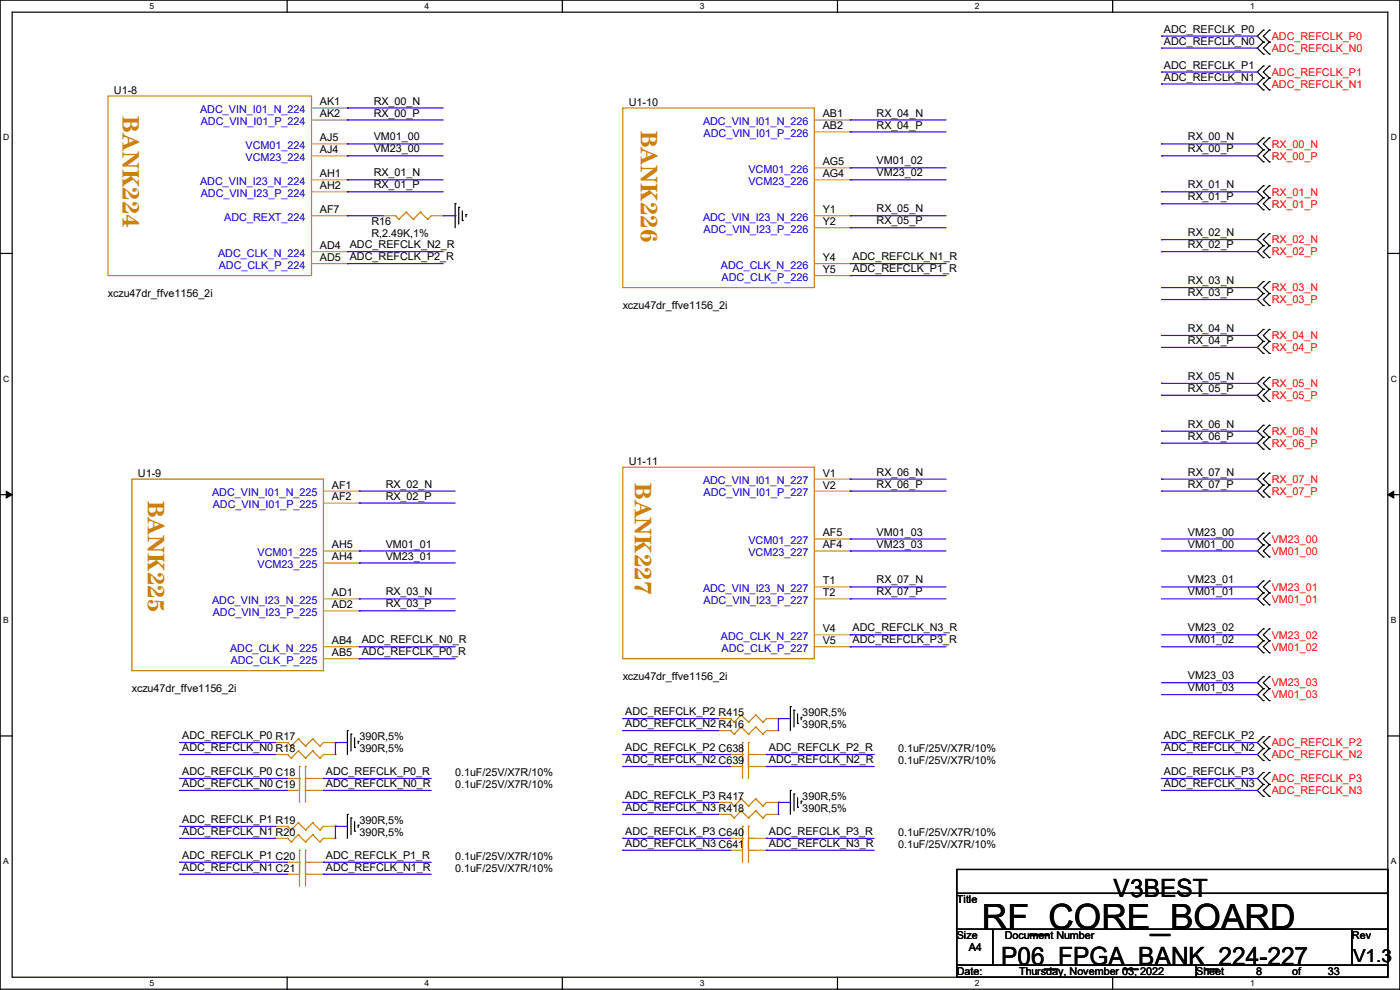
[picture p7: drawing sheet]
<svg xmlns="http://www.w3.org/2000/svg" width="297mm" height="210mm" viewBox="0 0 297 210" stroke-linecap="round" stroke-linejoin="round" font-family="sans-serif">
<path d="M0 0h297v209.8h-297zM2.6 2.6h291.8v204.7h-291.8z" fill="none" stroke="#000" stroke-width=".25"/>
<g fill="#fff">
<path d="M31.7 .3h1v2h-1z"/>
<path d="M31.7 207.6h1v1.9h-1z"/>
</g>
<path d="M60.9 0v2.6M60.9 207.3v2.5" fill="none" stroke="#000" stroke-width=".25"/>
<g fill="#fff">
<path d="M90.1 .3h1v2h-1z"/>
<path d="M90.1 207.6h1v1.9h-1z"/>
</g>
<path d="M119.3 0v2.6M119.3 207.3v2.5" fill="none" stroke="#000" stroke-width=".25"/>
<g fill="#fff">
<path d="M148.5 .3h.9v2h-.9z"/>
<path d="M148.5 207.6h.9v1.9h-.9z"/>
</g>
<path d="M177.7 0v2.6M177.7 207.3v2.5" fill="none" stroke="#000" stroke-width=".25"/>
<g fill="#fff">
<path d="M206.8 .3h1v2h-1z"/>
<path d="M206.8 207.6h1v1.9h-1z"/>
</g>
<path d="M236.1 0v2.6M236.1 207.3v2.5" fill="none" stroke="#000" stroke-width=".25"/>
<g fill="#fff">
<path d="M265.2 .3h1v2h-1z"/>
<path d="M265.2 207.6h1v1.9h-1z"/>
<path d="M.7 28.2h1.2v1.9h-1.2z"/>
<path d="M295.1 28.2h1.2v1.9h-1.2z"/>
<path d="M.7 79.3h1.2v2h-1.2z"/>
<path d="M295.1 79.3h1.2v2h-1.2z"/>
</g>
<path d="M0 53.8h2.6M294.4 53.8h2.6" fill="none" stroke="#000" stroke-width=".25"/>
<g fill="#fff">
<path d="M.7 130.5h1.2v2h-1.2z"/>
<path d="M295.1 130.5h1.1v2h-1.1z"/>
</g>
<path d="M0 104.9h2.6M294.4 104.9h2.6" fill="none" stroke="#000" stroke-width=".25"/>
<path d="M1.3 104.2l1.3 .7-1.3 .8zM294.4 104.9l1.3-.7v1.5z" fill="#000" stroke="#000" stroke-width=".21"/>
<g fill="#fff">
<path d="M.7 181.7h1.2v2h-1.2z"/>
<path d="M295.1 181.7h1.1v2h-1.1z"/>
</g>
<g fill="none" stroke="#000" stroke-width=".25">
<path d="M268 6.4h.1M268 8.9h.1M268 11.5h.1M268 14h.1M268 16.6h.1M268 19.1h.1M268 6.4l-1.3 1.3 1.3 1.2M268 8.9l-1.3 1.3 1.3 1.3M268 14l-1.3 1.3 1.3 1.3M268 16.6l-1.3 1.2 1.3 1.3M269.3 8.9h.1M269.3 6.4h.1"/>
<path d="M269.3 11.5h.1M269.3 16.6h.1M269.3 14h.1M269.3 19.1h.1M269.3 6.4l-1.3 1.3 1.3 1.2M269.3 8.9l-1.3 1.3 1.3 1.3M269.3 14l-1.3 1.3 1.3 1.3M269.3 16.6l-1.3 1.2 1.3 1.3M268 29.3h.1M268 31.8h.1M268 34.3h.1M268 39.4h.1"/>
<path d="M268 29.3l-1.3 1.2 1.3 1.3M268 31.8l-1.3 1.3 1.3 1.2M268 39.4l-1.3 1.3 1.3 1.3M269.3 31.8h.1M269.3 29.3h.1M269.3 34.3h.1M269.3 39.4h.1M269.3 29.3l-1.3 1.2 1.3 1.3M269.3 31.8l-1.3 1.3 1.3 1.2M269.3 39.4l-1.3 1.3 1.3 1.3M96.6 43.2h.1M96.6 43.2v5.1"/>
<path d="M97.3 44h.1M97.3 44v3.5M98.1 46.8h.1M98.1 44.7v2.1M98.8 45.5h.1M98.8 45.5v.5M268 42h.1M268 44.5h.1M268 49.6h.1M268 52.1h.1M268 54.7h.1M268 59.7h.1"/>
<path d="M268 42l-1.3 1.2 1.3 1.3M268 49.6l-1.3 1.2 1.3 1.3M268 52.1l-1.3 1.3 1.3 1.3M268 59.7l-1.3 1.3 1.3 1.3M269.3 42h.1M269.3 44.5h.1M269.3 52.1h.1M269.3 49.6h.1M269.3 54.7h.1M269.3 59.7h.1M269.3 42l-1.3 1.2 1.3 1.3M269.3 49.6l-1.3 1.2 1.3 1.3"/>
<path d="M269.3 52.1l-1.3 1.3 1.3 1.3M269.3 59.7l-1.3 1.3 1.3 1.3M268 62.3h.1M268 64.8h.1M268 69.9h.1M268 72.4h.1M268 75h.1M268 62.3l-1.3 1.2 1.3 1.3M268 69.9l-1.3 1.3 1.3 1.2M268 72.4l-1.3 1.3 1.3 1.3M269.3 62.3h.1M269.3 64.8h.1"/>
<path d="M269.3 72.4h.1M269.3 69.9h.1M269.3 75h.1M269.3 62.3l-1.3 1.2 1.3 1.3M269.3 69.9l-1.3 1.3 1.3 1.2M269.3 72.4l-1.3 1.3 1.3 1.3M268 80.1h.1M268 82.6h.1M268 85.1h.1M268 90.2h.1M268 92.8h.1M268 95.3h.1"/>
<path d="M268 80.1l-1.3 1.2 1.3 1.3M268 82.6l-1.3 1.3 1.3 1.2M268 90.2l-1.3 1.3 1.3 1.3M268 92.8l-1.3 1.2 1.3 1.3M269.3 82.6h.1M269.3 80.1h.1M269.3 85.1h.1M269.3 92.8h.1M269.3 90.2h.1M269.3 95.3h.1M269.3 80.1l-1.3 1.2 1.3 1.3M269.3 82.6l-1.3 1.3 1.3 1.2"/>
<path d="M269.3 90.2l-1.3 1.3 1.3 1.3M269.3 92.8l-1.3 1.2 1.3 1.3M268 100.4h.1M268 102.9h.1M268 105.5h.1M268 113.1h.1M268 115.6h.1M268 118.2h.1M268 100.4l-1.3 1.2 1.3 1.3M268 102.9l-1.3 1.3 1.3 1.3M268 113.1l-1.3 1.2 1.3 1.3M268 115.6l-1.3 1.3 1.3 1.3"/>
<path d="M269.3 102.9h.1M269.3 100.4h.1M269.3 105.5h.1M269.3 115.6h.1M269.3 113.1h.1M269.3 118.2h.1M269.3 100.4l-1.3 1.2 1.3 1.3M269.3 102.9l-1.3 1.3 1.3 1.3M269.3 113.1l-1.3 1.2 1.3 1.3M269.3 115.6l-1.3 1.3 1.3 1.3M268 123.2h.1M268 125.8h.1"/>
<path d="M268 128.3h.1M268 133.4h.1M268 135.9h.1M268 138.5h.1M268 123.2l-1.3 1.3 1.3 1.3M268 125.8l-1.3 1.2 1.3 1.3M268 133.4l-1.3 1.3 1.3 1.2M268 135.9l-1.3 1.3 1.3 1.3M269.3 125.8h.1M269.3 123.2h.1M269.3 128.3h.1M269.3 135.9h.1"/>
<path d="M269.3 133.4h.1M269.3 138.5h.1M269.3 123.2l-1.3 1.3 1.3 1.3M269.3 125.8l-1.3 1.2 1.3 1.3M269.3 133.4l-1.3 1.3 1.3 1.2M269.3 135.9l-1.3 1.3 1.3 1.3M0 156.1h2.6M73.7 155h.1M73.7 155v5.1M74.5 155.7h.1M74.5 155.7v3.6M75.2 158.5h.1"/>
<path d="M75.2 156.5v2M76 157.3h.1M76 157.3v.5M167.7 149.9h.1M167.7 149.9v5.1M168.4 150.7h.1M168.4 150.7v3.5M169.2 153.5h.1M169.2 151.4v2.1M170 152.2h.1M170 152.2v.5M268 143.6h.1"/>
<path d="M268 146.1h.1M268 148.6h.1M268 156.3h.1M268 158.8h.1M268 143.6l-1.3 1.2 1.3 1.3M268 146.1l-1.3 1.3 1.3 1.2M268 156.3l-1.3 1.2 1.3 1.3M268 158.8l-1.3 1.3 1.3 1.2M269.3 146.1h.1M269.3 143.6h.1M269.3 148.6h.1M269.3 158.8h.1"/>
<path d="M269.3 156.3h.1M269.3 143.6l-1.3 1.2 1.3 1.3M269.3 146.1l-1.3 1.3 1.3 1.2M269.3 156.3l-1.3 1.2 1.3 1.3M269.3 158.8l-1.3 1.3 1.3 1.2M294.4 156.1h2.6M73.7 172.8h.1M73.7 172.8v5M74.5 173.5h.1M74.5 173.5v3.6M75.2 176.3h.1M75.2 174.3v2"/>
<path d="M76 175h.1M76 175v.6M167.7 167.7h.1M167.7 167.7v5.1M168.4 168.4h.1M168.4 168.4v3.6M169.2 171.2h.1M169.2 169.2v2M170 170h.1M170 170v.5M268 161.3h.1M268 163.9h.1"/>
<path d="M268 166.4h.1M268 169h.1M268 163.9l-1.3 1.2 1.3 1.3M268 166.4l-1.3 1.3 1.3 1.3M269.3 161.3h.1M269.3 166.4h.1M269.3 163.9h.1M269.3 169h.1M269.3 163.9l-1.3 1.2 1.3 1.3M269.3 166.4l-1.3 1.3 1.3 1.3M203 184.4h91.4v5.1h-91.4zM203 189.5h91.4v7.6h-91.4z"/>
<path d="M203 197.1h7.6v7.7h-7.6zM210.6 197.1h76.2v7.7h-76.2zM286.8 197.1h7.6v7.7h-7.6zM203 204.8h50.8v2.5h-50.8zM253.8 204.8h40.6v2.5h-40.6z"/>
</g>
<g fill="none" stroke="#cc8006" stroke-width=".25">
<path d="M22.9 20.4h43.2v38.1h-43.2zM132.1 22.9h40.7v38.1h-40.7zM83.9 45.8h.1M83.9 45.8l.7 .7M84.6 46.5h.1M86.1 45h.1M86.1 45l1.6 1.5M86.1 45l-1.5 1.5M87.7 46.5h.1M89.2 45h.1M89.2 45l1.5 1.5M89.2 45l-1.5 1.5"/>
<path d="M90.7 46.5h.1M91.5 45.8l-.8 .7M132.1 99.1h40.7v40.6h-40.7zM28 101.6h40.6v40.7h-40.6zM61 157.5h.1M61 157.5l.8 .8M61.8 158.3h.1M63.3 156.8h.1M63.3 159.3h.1M63.3 156.8l1.5 1.5M63.3 156.8l-1.5 1.5M63.3 159.3l1.5 1.5"/>
<path d="M63.3 159.3l-1.5 1.5M64.8 158.3h.1M66.3 156.8h.1M66.3 159.3h.1M66.3 156.8l1.6 1.5M66.3 156.8l-1.5 1.5M66.3 159.3l1.6 1.5M66.3 159.3l-1.5 1.5M67.9 158.3h.1M68.6 157.5l-.7 .8M155 155h.1M155 152.4h.1"/>
<path d="M155 155l.7 .7M155 152.4l.7 .8M155.7 155.7h.1M155.7 153.2h.1M157.3 154.2h.1M157.3 151.7h.1M157.3 154.2l1.5 1.5M157.3 154.2l-1.6 1.5M157.3 151.7l1.5 1.5M157.3 151.7l-1.6 1.5M157.5 157.5h.1M157.5 157.5v7.6"/>
<path d="M158.8 155.7h.1M158.8 157.5h.1M158.8 153.2h.1M158.8 157.5v7.6M160.3 154.2h.1M160.3 151.7h.1M160.3 154.2l1.5 1.5M160.3 154.2l-1.5 1.5M160.3 151.7l1.5 1.5M160.3 151.7l-1.5 1.5M161.8 155.7h.1M161.8 153.2h.1"/>
<path d="M162.6 155l-.8 .7M162.6 152.4l-.8 .8M61 175.3h.1M61 160.1h.1M61 177.8h.1M61 175.3l.8 .8M61 160.1l.8 .7M61 177.8l.8 .8M61.8 176.1h.1M61.8 160.8h.1M61.8 178.6h.1M63.3 174.5h.1"/>
<path d="M63.3 177.1h.1M63.3 174.5l1.5 1.6M63.3 174.5l-1.5 1.6M63.3 177.1l1.5 1.5M63.3 177.1l-1.5 1.5M63.5 162.6h.1M63.5 165.1h.1M63.5 162.6v7.6M64.8 162.6h.1M64.8 165.1h.1M64.8 167.7h.1M64.8 176.1h.1"/>
<path d="M64.8 160.8h.1M64.8 178.6h.1M64.8 162.6v7.6M64.8 165.1h1.3M64.8 167.7h1.3M66.3 174.5h.1M66.3 177.1h.1M66.3 174.5l1.6 1.6M66.3 174.5l-1.5 1.6M66.3 177.1l1.6 1.5M66.3 177.1l-1.5 1.5M67.9 176.1h.1"/>
<path d="M67.9 160.8h.1M67.9 178.6h.1M68.6 175.3l-.7 .8M68.6 160.1l-.7 .7M68.6 177.8l-.7 .8M155 170.2h.1M155 172.8h.1M155 170.2l.7 .8M155 172.8l.7 .7M155.7 171h.1M155.7 173.5h.1M157.3 169.5h.1"/>
<path d="M157.3 172h.1M157.3 169.5l1.5 1.5M157.3 169.5l-1.6 1.5M157.3 172l1.5 1.5M157.3 172l-1.6 1.5M157.5 175.3h.1M157.5 160.1h.1M157.5 177.8h.1M157.5 175.3v7.6M158.8 171h.1M158.8 173.5h.1M158.8 160.1h.1"/>
<path d="M158.8 175.3h.1M158.8 177.8h.1M158.8 162.6h.1M158.8 175.3v7.6M158.8 160.1h1.3M158.8 177.8h1.3M158.8 162.6h1.3M160.3 169.5h.1M160.3 172h.1M160.3 169.5l1.5 1.5M160.3 169.5l-1.5 1.5M160.3 172l1.5 1.5"/>
<path d="M160.3 172l-1.5 1.5M161.8 171h.1M161.8 173.5h.1M162.6 170.2l-.8 .8M162.6 172.8l-.8 .7M63.5 180.4h.1M63.5 182.9h.1M63.5 180.4v7.6M64.8 180.4h.1M64.8 182.9h.1M64.8 185.5h.1M64.8 180.4v7.6"/>
<path d="M64.8 182.9h1.3M64.8 185.5h1.3M158.8 180.4h.1M158.8 180.4h1.3"/>
</g>
<g fill="none" stroke="#a84" stroke-width=".25">
<path d="M66.1 30.5h7.6M66.1 33.1h7.6M66.1 22.9h7.6M66.1 25.4h7.6M66.1 38.1h7.6M73.7 30.5h.1M73.7 33.1h.1M73.7 22.9h.1M73.7 25.4h.1M73.7 38.1h.1M172.8 25.4h7.6M172.8 38.1h7.6"/>
<path d="M172.8 35.6h7.6M172.8 28h7.6M180.4 35.6h.1M180.4 38.1h.1M180.4 25.4h.1M180.4 28h.1M66.1 53.4h7.6M66.1 55.9h7.6M66.1 45.8h7.6M66.1 40.7h7.6M73.7 53.4h.1M73.7 55.9h.1"/>
<path d="M73.7 45.8h.1M73.7 40.7h.1M81.3 45.8h.1M81.3 45.8h2.6M91.5 45.8h2.5M94 45.8h.1M172.8 55.9h7.6M172.8 45.8h7.6M172.8 58.5h7.6M172.8 48.3h7.6M180.4 55.9h.1M180.4 58.5h.1"/>
<path d="M180.4 45.8h.1M180.4 48.3h.1M68.6 116.9h7.6M68.6 104.2h7.6M68.6 119.4h7.6M68.6 106.7h7.6M76.2 116.9h.1M76.2 119.4h.1M76.2 104.2h.1M76.2 106.7h.1M172.8 114.3h7.6M172.8 116.9h7.6"/>
<path d="M172.8 101.6h7.6M172.8 104.2h7.6M180.4 114.3h.1M180.4 116.9h.1M180.4 101.6h.1M180.4 104.2h.1M68.6 137.2h7.6M68.6 127h7.6M68.6 139.7h7.6M68.6 129.6h7.6M76.2 137.2h.1M76.2 139.7h.1"/>
<path d="M76.2 127h.1M76.2 129.6h.1M172.8 134.7h7.6M172.8 137.2h7.6M172.8 124.5h7.6M172.8 127h7.6M180.4 134.7h.1M180.4 137.2h.1M180.4 124.5h.1M180.4 127h.1M58.5 157.5h.1M58.5 157.5h2.5"/>
<path d="M68.6 157.5h2.6M71.2 157.5h.1M152.4 155h.1M152.4 152.4h.1M152.4 155h2.6M152.4 152.4h2.6M162.6 155h2.5M162.6 152.4h2.5M165.1 155h.1M165.1 152.4h.1M58.5 175.3h.1M58.5 160.1h.1"/>
<path d="M58.5 177.8h.1M58.5 160.1h2.5M58.5 177.8h2.5M58.5 175.3h2.5M61 165.1h.1M61 167.7h.1M61 165.1h2.5M61 167.7h2.5M66.1 165.1h2.5M66.1 167.7h2.5M68.6 165.1h.1M68.6 167.7h.1"/>
<path d="M68.6 160.1h2.6M68.6 177.8h2.6M68.6 175.3h2.6M71.2 175.3h.1M71.2 160.1h.1M71.2 177.8h.1M152.4 170.2h.1M152.4 172.8h.1M152.4 170.2h2.6M152.4 172.8h2.6M155 160.1h.1M155 177.8h.1"/>
<path d="M155 162.6h.1M155 160.1h2.5M155 177.8h2.5M155 162.6h2.5M160.1 160.1h2.5M160.1 177.8h2.5M160.1 162.6h2.5M162.6 160.1h.1M162.6 177.8h.1M162.6 162.6h.1M162.6 170.2h2.5M162.6 172.8h2.5"/>
<path d="M165.1 170.2h.1M165.1 172.8h.1M61 182.9h.1M61 185.5h.1M61 182.9h2.5M61 185.5h2.5M66.1 182.9h2.5M66.1 185.5h2.5M68.6 182.9h.1M68.6 185.5h.1M155 180.4h.1M155 180.4h2.5"/>
<path d="M160.1 180.4h2.5M162.6 180.4h.1"/>
</g>
<g fill="none" stroke="#4200ff" stroke-width=".25">
<path d="M246.4 7.7h.1M246.4 10.2h.1M246.4 15.3h.1M246.4 17.8h.1M246.4 7.7h20.3M246.4 10.2h20.3M246.4 15.3h20.3M246.4 17.8h20.3M73.7 22.9h.1M73.7 25.4h.1M73.7 38.1h.1M73.7 30.5h.1"/>
<path d="M73.7 33.1h.1M73.7 22.9h20.3M73.7 25.4h20.3M73.7 30.5h20.3M73.7 33.1h20.3M73.7 38.1h20.3M180.4 25.4h.1M180.4 28h.1M180.4 35.6h.1M180.4 38.1h.1M180.4 25.4h20.3M180.4 28h20.3"/>
<path d="M180.4 38.1h20.3M180.4 35.6h20.3M246.4 30.5h.1M246.4 33.1h.1M246.4 30.5h20.3M246.4 33.1h20.3M73.7 45.8h.1M73.7 40.7h.1M73.7 55.9h.1M73.7 53.4h.1M73.7 45.8h7.6M73.7 55.9h20.3"/>
<path d="M73.7 40.7h20.3M73.7 53.4h20.3M94 45.8h2.6M96.6 45.8h.1M180.4 45.8h.1M180.4 48.3h.1M180.4 55.9h.1M180.4 58.5h.1M180.4 45.8h20.3M180.4 48.3h20.3M180.4 55.9h20.3M180.4 58.5h20.3"/>
<path d="M246.4 40.7h.1M246.4 43.2h.1M246.4 50.8h.1M246.4 53.4h.1M246.4 40.7h20.3M246.4 43.2h20.3M246.4 50.8h20.3M246.4 53.4h20.3M246.4 61h.1M246.4 63.5h.1M246.4 71.2h.1M246.4 73.7h.1"/>
<path d="M246.4 61h20.3M246.4 63.5h20.3M246.4 71.2h20.3M246.4 73.7h20.3M246.4 81.3h.1M246.4 83.9h.1M246.4 91.5h.1M246.4 94h.1M246.4 81.3h20.3M246.4 83.9h20.3M246.4 91.5h20.3M246.4 94h20.3"/>
<path d="M76.2 104.2h.1M76.2 106.7h.1M76.2 116.9h.1M76.2 119.4h.1M76.2 104.2h20.4M76.2 106.7h20.4M76.2 116.9h20.4M76.2 119.4h20.4M180.4 101.6h.1M180.4 104.2h.1M180.4 114.3h.1M180.4 116.9h.1"/>
<path d="M180.4 104.2h20.3M180.4 101.6h20.3M180.4 116.9h20.3M180.4 114.3h20.3M246.4 101.6h.1M246.4 104.2h.1M246.4 104.2h20.3M246.4 101.6h20.3M246.4 116.9h20.3M246.4 114.3h20.3M266.7 114.3h.1M266.7 116.9h.1"/>
<path d="M76.2 127h.1M76.2 129.6h.1M76.2 137.2h.1M76.2 139.7h.1M76.2 127h20.4M76.2 129.6h20.4M76.2 137.2h20.4M76.2 139.7h20.4M180.4 124.5h.1M180.4 127h.1M180.4 134.7h.1M180.4 137.2h.1"/>
<path d="M180.4 127h20.3M180.4 124.5h20.3M180.4 137.2h20.3M180.4 134.7h20.3M246.4 127h20.3M246.4 124.5h20.3M246.4 137.2h20.3M246.4 134.7h20.3M266.7 124.5h.1M266.7 127h.1M266.7 134.7h.1M266.7 137.2h.1"/>
<path d="M38.1 157.5h.1M38.1 157.5h20.4M71.2 157.5h.1M71.2 157.5h2.5M71.2 157.5v2.6M132.1 152.4h.1M132.1 155h.1M132.1 152.4h20.3M132.1 155h20.3M165.1 152.4h.1M165.1 152.4h2.6M165.1 152.4v2.6"/>
<path d="M246.4 157.5h.1M246.4 157.5h20.3M246.4 144.8h20.3M246.4 147.4h20.3M266.7 144.8h.1M266.7 147.4h.1M38.1 160.1h.1M38.1 165.1h.1M38.1 167.7h.1M38.1 175.3h.1M38.1 177.8h.1M38.1 160.1h20.4"/>
<path d="M38.1 165.1h22.9M38.1 167.7h22.9M38.1 175.3h20.4M38.1 177.8h20.4M68.6 165.1h.1M68.6 167.7h.1M68.6 165.1h22.9M68.6 167.7h22.9M71.2 175.3h.1M71.2 175.3v2.5M71.2 175.3h2.5M132.1 160.1h.1"/>
<path d="M132.1 162.6h.1M132.1 170.2h.1M132.1 172.8h.1M132.1 177.8h.1M132.1 160.1h22.9M132.1 177.8h22.9M132.1 162.6h22.9M132.1 170.2h20.3M132.1 172.8h20.3M162.6 160.1h.1M162.6 162.6h.1M162.6 177.8h.1"/>
<path d="M162.6 160.1h22.9M162.6 177.8h22.9M162.6 162.6h22.9M165.1 170.2h.1M165.1 170.2v2.6M165.1 170.2h2.6M246.4 160.1h.1M246.4 165.1h.1M246.4 167.7h.1M246.4 160.1h20.3M246.4 165.1h20.3M246.4 167.7h20.3"/>
<path d="M38.1 182.9h.1M38.1 185.5h.1M38.1 182.9h22.9M38.1 185.5h22.9M68.6 182.9h.1M68.6 185.5h.1M68.6 182.9h22.9M68.6 185.5h22.9M132.1 180.4h.1M132.1 180.4h22.9M162.6 180.4h.1M162.6 180.4h22.9"/>
</g>
<text font-size="7.4" x="208.3" y="197.1">RF_CORE_BOARD</text>
<g font-size="5.3">
<text x="236.3" y="190.2">V3BEST</text>
<text x="212.4" y="204.7">P06_FPGA_BANK_224-227</text>
</g>
<g font-size="5.1" fill="#cc8006">
<text x="26" y="24.7" transform="rotate(90 26 24.7)">BANK224</text>
<text x="136" y="27.7" transform="rotate(90 136 27.7)">BANK226</text>
<text x="31.3" y="106.2" transform="rotate(90 31.3 106.2)">BANK225</text>
<text x="134.7" y="102.4" transform="rotate(90 134.7 102.4)">BANK227</text>
</g>
<text font-size="3.8" x="287.1" y="204.1">V1.3</text>
<g font-size="2.3">
<text x="246.9" y="6.9">ADC_REFCLK_P0</text>
<text x="246.9" y="9.5">ADC_REFCLK_N0</text>
<text x="246.9" y="14.6">ADC_REFCLK_P1</text>
<text x="246.9" y="17.1">ADC_REFCLK_N1</text>
<text x="24.2" y="19.9">U1-8</text>
<text x="67.9" y="22.4">AK1</text>
<text x="79.3" y="22.2">RX_00_N</text>
<text x="133.4" y="22.4">U1-10</text>
<text x="67.9" y="30">AJ5</text>
<text x="67.9" y="24.9">AK2</text>
<text x="79.3" y="24.7">RX_00_P</text>
<text x="79.3" y="29.8">VM01_00</text>
<text x="174.5" y="24.9">AB1</text>
<text x="174.5" y="27.4">AB2</text>
<text x="186" y="24.7">RX_04_N</text>
<text x="186" y="27.3">RX_04_P</text>
<text x="252" y="29.8">RX_00_N</text>
<text x="67.9" y="32.5">AJ4</text>
<text x="79.3" y="32.3">VM23_00</text>
<text x="174.5" y="35.1">AG5</text>
<text x="186" y="34.9">VM01_02</text>
<text x="252" y="32.3">RX_00_P</text>
<text x="67.9" y="37.6">AH1</text>
<text x="67.9" y="40.1">AH2</text>
<text x="79.3" y="37.4">RX_01_N</text>
<text x="79.3" y="40">RX_01_P</text>
<text x="174.5" y="37.6">AG4</text>
<text x="186" y="37.4">VM23_02</text>
<text x="252" y="40">RX_01_N</text>
<text x="67.9" y="45.2">AF7</text>
<text x="78.8" y="47.8">R16</text>
<text x="174.5" y="45.2">Y1</text>
<text x="174.5" y="47.8">Y2</text>
<text x="186" y="45">RX_05_N</text>
<text x="186" y="47.6">RX_05_P</text>
<text x="252" y="42.5">RX_01_P</text>
<text x="67.9" y="52.8">AD4</text>
<text x="74.2" y="52.7">ADC_REFCLK_N2_R</text>
<text x="78.8" y="50.4">R,2.49K,1%</text>
<text x="252" y="50.1">RX_02_N</text>
<text x="252" y="52.7">RX_02_P</text>
<text x="67.9" y="55.4">AD5</text>
<text x="74.2" y="55.2">ADC_REFCLK_P2_R</text>
<text x="174.5" y="55.4">Y4</text>
<text x="174.5" y="57.9">Y5</text>
<text x="180.9" y="55.2">ADC_REFCLK_N1_R</text>
<text x="180.9" y="57.7">ADC_REFCLK_P1_R</text>
<text x="22.9" y="63.1">xczu47dr_ffve1156_2i</text>
<text x="132.1" y="65.6">xczu47dr_ffve1156_2i</text>
<text x="252" y="60.3">RX_03_N</text>
<text x="252" y="62.8">RX_03_P</text>
<text x="252" y="70.4">RX_04_N</text>
<text x="252" y="73">RX_04_P</text>
<text x="252" y="80.6">RX_05_N</text>
<text x="252" y="83.1">RX_05_P</text>
<text x="252" y="90.8">RX_06_N</text>
<text x="252" y="93.3">RX_06_P</text>
<text x="29.3" y="101.2">U1-9</text>
<text x="133.4" y="98.6">U1-11</text>
<text x="174.5" y="101.1">V1</text>
<text x="186" y="100.9">RX_06_N</text>
<text x="252" y="100.9">RX_07_N</text>
<text x="70.4" y="103.6">AF1</text>
<text x="70.4" y="106.2">AF2</text>
<text x="81.8" y="103.5">RX_02_N</text>
<text x="81.8" y="106">RX_02_P</text>
<text x="174.5" y="103.6">V2</text>
<text x="186" y="103.5">RX_06_P</text>
<text x="252" y="103.5">RX_07_P</text>
<text x="174.5" y="113.8">AF5</text>
<text x="186" y="113.6">VM01_03</text>
<text x="252" y="113.6">VM23_00</text>
<text x="70.4" y="116.3">AH5</text>
<text x="70.4" y="118.9">AH4</text>
<text x="81.8" y="116.2">VM01_01</text>
<text x="81.8" y="118.7">VM23_01</text>
<text x="174.5" y="116.3">AF4</text>
<text x="186" y="116.2">VM23_03</text>
<text x="252" y="116.2">VM01_00</text>
<text x="174.5" y="124">T1</text>
<text x="186" y="123.8">RX_07_N</text>
<text x="252" y="123.8">VM23_01</text>
<text x="70.4" y="126.5">AD1</text>
<text x="70.4" y="129">AD2</text>
<text x="81.8" y="126.3">RX_03_N</text>
<text x="81.8" y="128.9">RX_03_P</text>
<text x="174.5" y="126.5">T2</text>
<text x="186" y="126.3">RX_07_P</text>
<text x="252" y="126.3">VM01_01</text>
<text x="70.4" y="136.7">AB4</text>
<text x="76.8" y="136.5">ADC_REFCLK_N0_R</text>
<text x="174.5" y="134.1">V4</text>
<text x="174.5" y="136.7">V5</text>
<text x="180.9" y="133.9">ADC_REFCLK_N3_R</text>
<text x="180.9" y="136.5">ADC_REFCLK_P3_R</text>
<text x="252" y="133.9">VM23_02</text>
<text x="252" y="136.5">VM01_02</text>
<text x="70.4" y="139.2">AB5</text>
<text x="76.8" y="139">ADC_REFCLK_P0_R</text>
<text x="28" y="146.9">xczu47dr_ffve1156_2i</text>
<text x="132.1" y="144.4">xczu47dr_ffve1156_2i</text>
<text x="252" y="144.1">VM23_03</text>
<text x="252" y="146.6">VM01_03</text>
<text x="132.6" y="151.7">ADC_REFCLK_P2 R415</text>
<text x="132.6" y="154.3">ADC_REFCLK_N2 R416</text>
<text x="170.2" y="154.5">390R,5%</text>
<text x="170.2" y="152">390R,5%</text>
<text x="38.7" y="156.8">ADC_REFCLK_P0 R17</text>
<text x="38.7" y="159.3">ADC_REFCLK_N0 R18</text>
<text x="76.2" y="157.1">390R,5%</text>
<text x="76.2" y="159.6">390R,5%</text>
<text x="132.6" y="159.3">ADC_REFCLK_P2 C638</text>
<text x="132.6" y="161.9">ADC_REFCLK_N2 C639</text>
<text x="163.1" y="159.3">ADC_REFCLK_P2_R</text>
<text x="163.1" y="161.9">ADC_REFCLK_N2_R</text>
<text x="190.5" y="159.6">0.1uF/25V/X7R/10%</text>
<text x="246.9" y="156.8">ADC_REFCLK_P2</text>
<text x="246.9" y="159.3">ADC_REFCLK_N2</text>
<text x="38.7" y="164.4">ADC_REFCLK_P0 C18</text>
<text x="38.7" y="167">ADC_REFCLK_N0 C19</text>
<text x="69.1" y="164.4">ADC_REFCLK_P0_R</text>
<text x="69.1" y="167">ADC_REFCLK_N0_R</text>
<text x="96.6" y="164.7">0.1uF/25V/X7R/10%</text>
<text x="96.6" y="167.2">0.1uF/25V/X7R/10%</text>
<text x="190.5" y="162.1">0.1uF/25V/X7R/10%</text>
<text x="246.9" y="164.4">ADC_REFCLK_P3</text>
<text x="246.9" y="167">ADC_REFCLK_N3</text>
<text x="132.6" y="169.5">ADC_REFCLK_P3 R417</text>
<text x="132.6" y="172">ADC_REFCLK_N3 R418</text>
<text x="170.2" y="169.8">390R,5%</text>
<text x="170.2" y="172.3">390R,5%</text>
<text x="38.7" y="174.6">ADC_REFCLK_P1 R19</text>
<text x="38.7" y="177.1">ADC_REFCLK_N1 R20</text>
<text x="76.2" y="174.8">390R,5%</text>
<text x="76.2" y="177.4">390R,5%</text>
<text x="132.6" y="177.1">ADC_REFCLK_P3 C640</text>
<text x="132.6" y="179.7">ADC_REFCLK_N3 C641</text>
<text x="163.1" y="177.1">ADC_REFCLK_P3_R</text>
<text x="163.1" y="179.7">ADC_REFCLK_N3_R</text>
<text x="190.5" y="177.4">0.1uF/25V/X7R/10%</text>
<text x="190.5" y="179.9">0.1uF/25V/X7R/10%</text>
<text x="38.7" y="182.2">ADC_REFCLK_P1 C20</text>
<text x="38.7" y="184.7">ADC_REFCLK_N1 C21</text>
<text x="69.1" y="182.2">ADC_REFCLK_P1_R</text>
<text x="69.1" y="184.7">ADC_REFCLK_N1_R</text>
<text x="96.6" y="182.5">0.1uF/25V/X7R/10%</text>
<text x="96.6" y="185">0.1uF/25V/X7R/10%</text>
<text x="203" y="191.6">Title</text>
<text x="203" y="199.2">Size</text>
<text x="205.5" y="201.8">A4</text>
<text x="213.1" y="199.2">Document Number</text>
<text x="286.8" y="199.2">Rev</text>
<text x="203" y="206.8">Date:</text>
<text x="216.2" y="206.8">Thursday, November 03, 2022</text>
<text x="253.8" y="206.8">Sheet</text>
<text x="266.5" y="206.8">8</text>
<text x="274.1" y="206.8">of</text>
<text x="281.7" y="206.8">33</text>
</g>
<g font-size="2.3" fill="#f00">
<text x="269.8" y="8.5">ADC_REFCLK_P0</text>
<text x="269.8" y="11">ADC_REFCLK_N0</text>
<text x="269.8" y="16.1">ADC_REFCLK_P1</text>
<text x="269.8" y="18.6">ADC_REFCLK_N1</text>
<text x="269.8" y="31.3">RX_00_N</text>
<text x="269.8" y="33.9">RX_00_P</text>
<text x="269.8" y="41.5">RX_01_N</text>
<text x="269.8" y="44">RX_01_P</text>
<text x="269.8" y="51.6">RX_02_N</text>
<text x="269.8" y="54.2">RX_02_P</text>
<text x="269.8" y="61.8">RX_03_N</text>
<text x="269.8" y="64.3">RX_03_P</text>
<text x="269.8" y="72">RX_04_N</text>
<text x="269.8" y="74.5">RX_04_P</text>
<text x="269.8" y="82.1">RX_05_N</text>
<text x="269.8" y="84.7">RX_05_P</text>
<text x="269.8" y="92.3">RX_06_N</text>
<text x="269.8" y="94.8">RX_06_P</text>
<text x="269.8" y="102.4">RX_07_N</text>
<text x="269.8" y="105">RX_07_P</text>
<text x="269.8" y="115.1">VM23_00</text>
<text x="269.8" y="117.7">VM01_00</text>
<text x="269.8" y="125.3">VM23_01</text>
<text x="269.8" y="127.8">VM01_01</text>
<text x="269.8" y="135.5">VM23_02</text>
<text x="269.8" y="138">VM01_02</text>
<text x="269.8" y="145.6">VM23_03</text>
<text x="269.8" y="148.2">VM01_03</text>
<text x="269.8" y="158.3">ADC_REFCLK_P2</text>
<text x="269.8" y="160.9">ADC_REFCLK_N2</text>
<text x="269.8" y="165.9">ADC_REFCLK_P3</text>
<text x="269.8" y="168.5">ADC_REFCLK_N3</text>
</g>
<g font-size="2.3" fill="#00c">
<text x="42.5" y="24">ADC_VIN_I01_N_224</text>
<text x="42.6" y="26.5">ADC_VIN_I01_P_224</text>
<text x="149.1" y="26.5">ADC_VIN_I01_N_226</text>
<text x="149.3" y="29">ADC_VIN_I01_P_226</text>
<text x="52.1" y="31.6">VCM01_224</text>
<text x="52.1" y="34.1">VCM23_224</text>
<text x="42.5" y="39.2">ADC_VIN_I23_N_224</text>
<text x="42.6" y="41.7">ADC_VIN_I23_P_224</text>
<text x="158.8" y="36.7">VCM01_226</text>
<text x="158.8" y="39.2">VCM23_226</text>
<text x="47.6" y="46.8">ADC_REXT_224</text>
<text x="149.1" y="46.8">ADC_VIN_I23_N_226</text>
<text x="149.3" y="49.4">ADC_VIN_I23_P_226</text>
<text x="46.3" y="54.4">ADC_CLK_N_224</text>
<text x="46.4" y="57">ADC_CLK_P_224</text>
<text x="153" y="57">ADC_CLK_N_226</text>
<text x="153.1" y="59.5">ADC_CLK_P_226</text>
<text x="45" y="105.2">ADC_VIN_I01_N_225</text>
<text x="45.1" y="107.8">ADC_VIN_I01_P_225</text>
<text x="149.1" y="102.7">ADC_VIN_I01_N_227</text>
<text x="149.3" y="105.2">ADC_VIN_I01_P_227</text>
<text x="54.7" y="117.9">VCM01_225</text>
<text x="158.8" y="115.4">VCM01_227</text>
<text x="158.8" y="117.9">VCM23_227</text>
<text x="54.7" y="120.5">VCM23_225</text>
<text x="149.1" y="125.6">ADC_VIN_I23_N_227</text>
<text x="45" y="128.1">ADC_VIN_I23_N_225</text>
<text x="45.1" y="130.6">ADC_VIN_I23_P_225</text>
<text x="149.3" y="128.1">ADC_VIN_I23_P_227</text>
<text x="153" y="135.7">ADC_CLK_N_227</text>
<text x="48.8" y="138.3">ADC_CLK_N_225</text>
<text x="48.9" y="140.8">ADC_CLK_P_225</text>
<text x="153.1" y="138.3">ADC_CLK_P_227</text>
</g>
<g font-size="1.8">
<text x="31.7" y="1.9">5</text>
<text x="90.1" y="1.9">4</text>
<text x="148.5" y="1.9">3</text>
<text x="206.8" y="1.9">2</text>
<text x="265.2" y="1.9">1</text>
<text x=".7" y="29.8">D</text>
<text x="295.1" y="29.8">D</text>
<text x=".7" y="80.9">C</text>
<text x="295.1" y="80.9">C</text>
<text x=".7" y="132.1">B</text>
<text x="295.1" y="132.1">B</text>
<text x=".7" y="183.3">A</text>
<text x="295.1" y="183.3">A</text>
<text x="31.7" y="209.2">5</text>
<text x="90.1" y="209.2">4</text>
<text x="148.5" y="209.2">3</text>
<text x="206.8" y="209.2">2</text>
<text x="265.2" y="209.2">1</text>
</g>
</svg>
